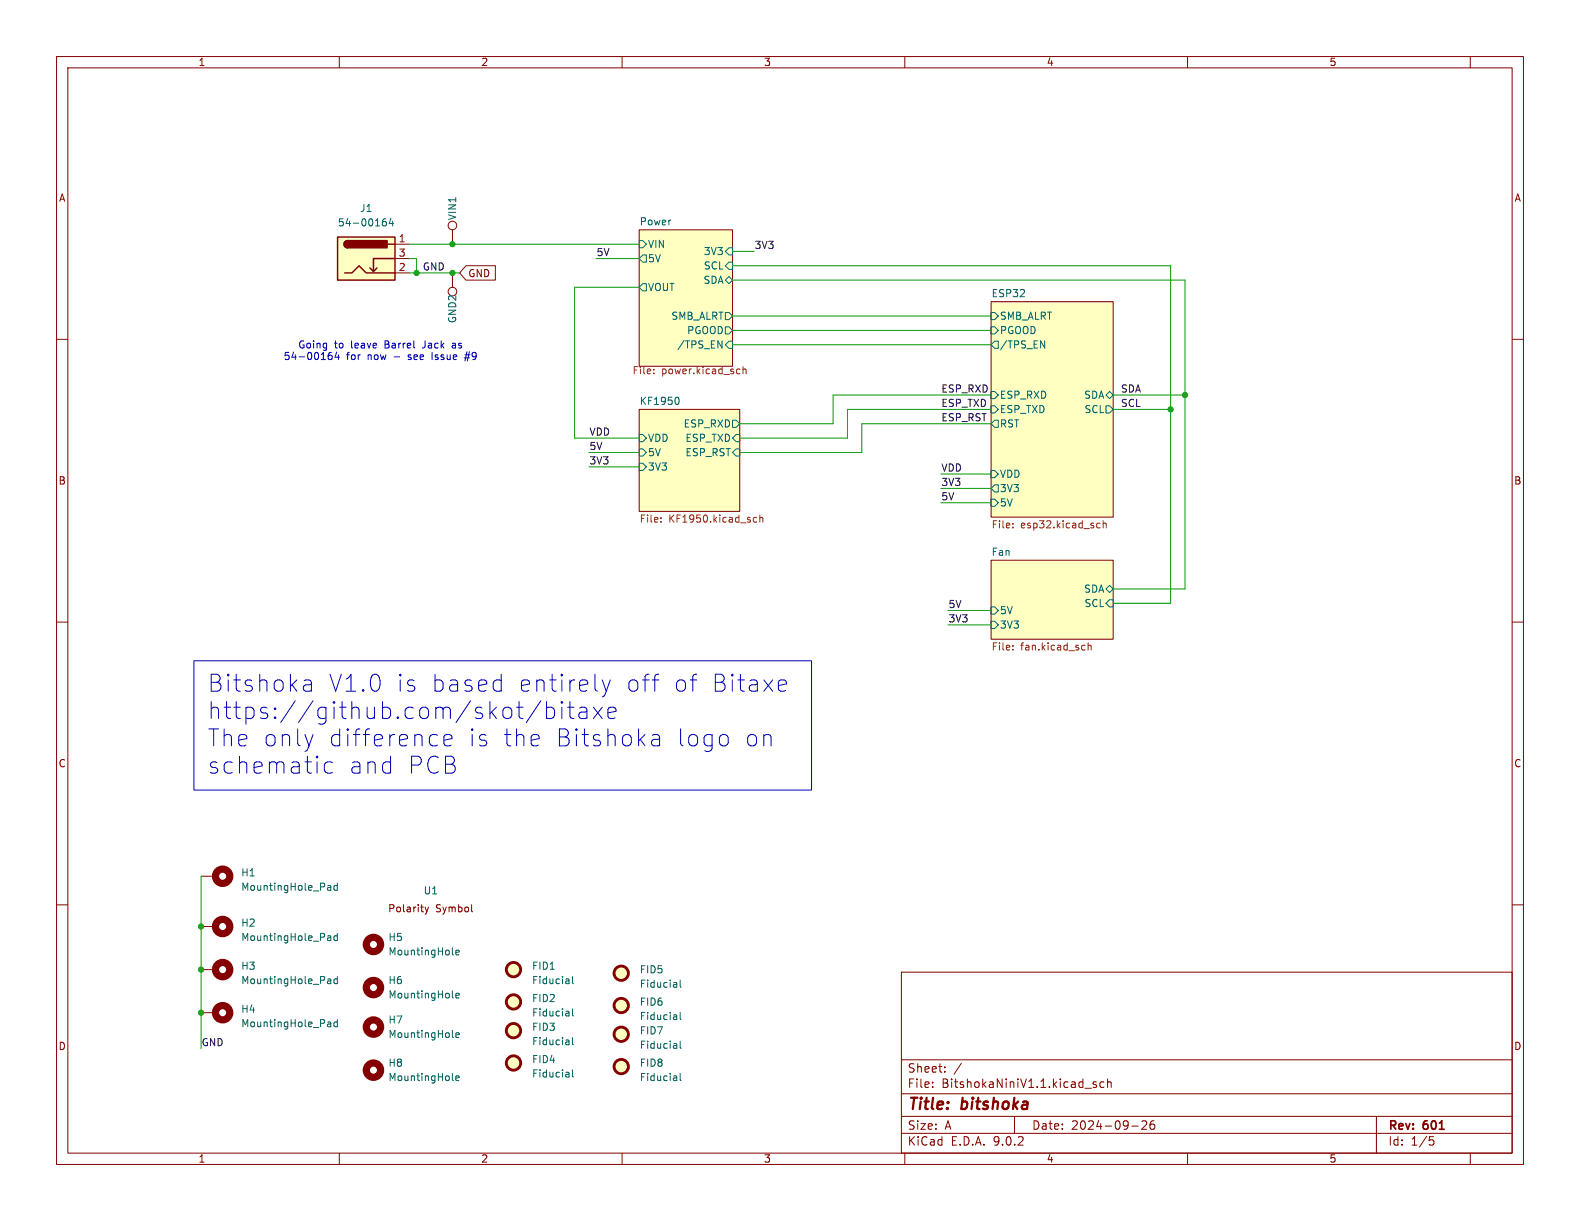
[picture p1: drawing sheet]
<svg xmlns="http://www.w3.org/2000/svg" width="279mm" height="216mm" viewBox="0 0 279 216" stroke-linecap="round" stroke-linejoin="round" font-family="sans-serif">
<g fill="none" stroke="#840000" stroke-width=".18">
<path d="M10 10h259.4v195.9h-259.4zM12 12h255.4v191.9h-255.4zM60 10v2M110 10v2M160 10v2M210 10v2M260 10v2M80 40.6v2.6M80 48.3v2.5M113 40.6h16.5v24.2h-16.5zM175.3 53.3h21.5v38.1h-21.5zM10 60h2"/>
<path d="M113 72.4h17.8v18h-17.8zM267.4 60h2M175.3 99.1h21.5v13.9h-21.5zM10 110h2M267.4 110h2M35.6 154.9h2.5M10 160h2M35.6 163.8h2.5M35.6 179.1h2.5M75.2 160.4l.3 .8M75.5 161.2l-.3 .5M75.8 160.4l-.3 .8"/>
<path d="M83.4 161.1l.2 .1M159.4 171.9h108v32h-108zM267.4 160h2M159.4 197.4h108M159.4 193.4h108M159.4 187.4h108M164.9 192.1v.2M164.9 191.4v.1M167.1 189.4v.2M167.1 188.7v.1M170 188l-1.3 1.9M179.4 197.4v3"/>
<path d="M191.9 192.4h1.1M193.9 191.4l-.4-.1-.2 .2 .1 .2 .5 .2v.3h-.6M195.2 191.4l-.4-.1-.3 .3v.4l.1 .2h.6M195.9 191.4l.2-.1 .3 .1 .1 .9M195.9 190.8v1.5M200.1 199.1h1.2M201.9 198.3l.6-.1 .2 .1 .1 .3-.9 1.1h.9M204.1 198.2a.59 .59 0 0 0-.7 .6v.6l.1 .2 .4 .1 .2-.2 .1-.5-.1-.2h-.5l-.2 .2M243.4 197.4v6.5M60 203.9v2M110 203.9v2M159.4 200.4h108"/>
<path d="M160 203.9v2M210 203.9v2M252.8 201h.7M252.9 201.6h.4l.3 .2-.2 .6-.5 .1M260 203.9v2"/>
<circle cx="80" cy="39.9" r=".76"/>
<circle cx="80" cy="51.6" r=".76"/>
</g>
<g fill="#ffffc2" stroke="#ffffc2" stroke-width=".18">
<path d="M175.3 99.1h21.5v13.9h-21.5z"/>
<path d="M113 40.6h16.5v24.2h-16.5z"/>
<path d="M113 72.4h17.8v18h-17.8z"/>
<path d="M175.3 53.3h21.5v38.1h-21.5z"/>
<circle cx="90.8" cy="182.2" r="1.27"/>
<circle cx="90.8" cy="188" r="1.27"/>
<circle cx="109.9" cy="172.1" r="1.27"/>
<circle cx="90.8" cy="177.2" r="1.27"/>
<circle cx="109.9" cy="177.8" r="1.27"/>
<circle cx="90.8" cy="171.4" r="1.27"/>
<circle cx="109.9" cy="188.6" r="1.27"/>
</g>
<g fill="none" stroke="#006464" stroke-width=".18">
<path d="M113 42.5h.7l.6 .7-.6 .6h-.7zM113.7 50.2h.6v1.2h-.6l-.7-.6zM113.7 45.1h.6v1.3h-.6l-.7-.7zM128.3 57.8h.6l.6 .6-.6 .7h-.6zM128.3 55.2h.6l.6 .7-.6 .6h-.6zM128.9 46.4h.6v1.2h-.6l-.6-.6zM128.9 48.9l.6 .6-.6 .7-.6-.7zM128.9 43.8h.6v1.3h-.6l-.6-.6zM175.3 57.8h.6l.6 .6-.6 .7h-.6zM175.3 55.2h.6l.6 .7-.6 .6h-.6zM113 79.4h.7l.6 .6-.6 .6h-.7zM113 76.8h.7l.6 .7-.6 .6h-.7z"/>
<path d="M119.7 70.2a.68 .68 0 0 1 .4 .7 .68 .68 0 0 1-.4 .6M127 60.3l.7 1.2v-1.2M128.9 60.3h.6v1.3h-.6l-.6-.6zM129.5 74.3h.7l.6 .6-.6 .7h-.7zM130.2 79.4h.6v1.2h-.6l-.7-.6zM130.2 76.8h.6v1.3h-.6l-.7-.6zM175.3 74.9l.6-.6h.6v1.3h-.6zM175.3 69.2h.6l.6 .7-.6 .6h-.6zM175.3 71.8h.6l.6 .6-.6 .6h-.6zM175.9 60.3h.6v1.3h-.6l-.6-.6zM184 60.3l.7 1.2v-1.2M195.6 69.9l.6-.7 .6 .7-.6 .6z"/>
<path d="M195.6 71.8h.6l.6 .6-.6 .6h-.6zM113 81.9h.7l.6 .7-.6 .6h-.7zM175.3 88.3h.6l.6 .6-.6 .6h-.6zM175.3 83.2h.6l.6 .6-.6 .7h-.6zM175.9 85.7h.6v1.3h-.6l-.6-.6zM175.3 107.3h.6l.6 .7-.6 .6h-.6zM175.3 109.9h.6l.6 .6-.6 .6h-.6zM195.6 104.1l.6-.6 .6 .6-.6 .7zM196.2 106h.6v1.3h-.6l-.6-.6zM58.1 156.6h.3l.1 .8M58.5 157.4h-.4M58.5 156.9h-.4"/>
<path d="M59.6 156.2v1.2M59.6 156.6h-.3l-.3 .2 .2 .6h.4M58.1 165.5h.3l.1 .8M58.5 166.3h-.4M58.5 165.8h-.4M59.6 165.5h-.3l-.3 .2 .2 .6h.4M59.6 165v1.3M80 168.7l.2 .2M80.6 168.4l.6-.1-.1-.2-.3-.1-.2 .2 .1 .6h.4M100.6 173.1v.8M100.6 178.9v.7M100.6 179.6h-.1"/>
<path d="M100.6 179.1l-.1 .1M100.6 173.9h-.1M100.6 173.4l-.1 .1M101.2 172.7v1.1l.2 .1M101.2 178.4v1.1l.2 .1M119.6 173.8l.1 .8M119.6 179.5l.1 .8M119.7 174.5l-.1 .1M119.7 174l-.1 .1M119.7 179.7l-.1 .1M120.3 173.3v1.1l.2 .2M120.3 179v1.1l.2 .2"/>
<path d="M58.1 180.7l.3 .1 .1 .8M58.5 181.5l-.4 .1M58.5 181l-.4 .1M59.6 180.3v1.3M59.6 180.8l-.3-.1-.3 .2 .2 .6h.4M80 183.3l.2 .2M80.6 183l.6-.1-.1-.2-.3-.1-.2 .2 .1 .6h.4M100.6 183.9v.8M100.6 189.7v.7M100.6 184.7h-.1M100.6 184.2h-.1M100.6 190.4h-.1"/>
<path d="M100.6 189.9l-.1 .1M101.2 183.5v1l.2 .2M101.2 189.2v1.1l.2 .1M119.6 190.3l.1 .8M119.7 180.2l-.1 .1M119.7 191l-.1 .1M119.7 190.5l-.1 .1M120.3 189.8v1.1l.2 .2"/>
</g>
<g fill="none" stroke="#725600" stroke-width=".18">
<path d="M115.6 66v.1M115.6 65.3v.1M130.5 65.2l.3 .1M130.8 66l-.3 .1M131.4 65.4l.2-.2 .3 .1v.8M131.4 64.8v1.3M116.9 92.2v.1M116.9 91.5v.2M133.3 92.2l.2 .1h.3M133.8 91.5h-.3l-.2 .1M134.4 91.6l.1-.1h.3l.1 .8M134.4 91.1v1.2"/>
<path d="M179.1 92.6v.1M179.1 93.2v.1M194 93.3h.5M194 92.6h.5M195.1 92.6l.2-.1 .3 .1v.7M195.1 92.1v1.2M179.1 114.8v.1M179.1 114.2v.1M191.7 114.1l.2 .1M191.9 114.9h-.2M192.4 113.7v1.2M192.4 114.2l.2-.1 .3 .1 .1 .7"/>
</g>
<g fill="none" stroke="#840000" stroke-width="1.3">
<circle cx="39.4" cy="154.9" r="1.27"/>
<circle cx="39.4" cy="163.8" r="1.27"/>
<circle cx="39.4" cy="179.1" r="1.27"/>
<circle cx="66" cy="167" r="1.27"/>
<circle cx="66" cy="181.6" r="1.27"/>
</g>
<g fill="none" stroke="#840000" stroke-width=".51">
<circle cx="90.8" cy="171.4" r="1.27"/>
<circle cx="90.8" cy="177.2" r="1.27"/>
<circle cx="109.9" cy="177.8" r="1.27"/>
<circle cx="109.9" cy="172.1" r="1.27"/>
<circle cx="90.8" cy="188" r="1.27"/>
<circle cx="90.8" cy="182.2" r="1.27"/>
<circle cx="109.9" cy="188.6" r="1.27"/>
</g>
<path d="M59.7 41.9h10.1v7.6h-10.1z" fill="#ffffc2"/>
<path d="M59.7 41.9h10.1v7.6h-10.1zM61 48.3h1.2l1.3-1.3 1.3 1.3h5M61.5 42.5a.64 .64 0 0 0-.7 .7 .64 .64 0 0 0 .7 .6M66.7 47.4l-.7 .6M68.6 43.2h1.2M69.8 45.7h-3.8v2.3l-.6-.6" fill="none" stroke="#840000" stroke-width=".25"/>
<g fill="#840000" stroke="#840000" stroke-width=".25">
<path d="M61 42.7l.5-.2v1.3a.63 .63 0 0 1-.6-.4 .63 .63 0 0 1 .1-.7z"/>
<path d="M61.5 42.5h7v1.3h-7z"/>
</g>
<path d="M69.8 43.2h2.6M69.8 45.7h2.6M69.8 48.3h2.6M82.4 47h5.2v2.5h-5.2l-1.1-1.2zM35.6 171.5h2.5" fill="none" stroke="#840000" stroke-width=".18"/>
<g fill="none" stroke="#006464" stroke-width=".18">
<path d="M67.7 39.3l.4-.1 .2 .2-.1 .5h-.3l-.2-.1M68.2 38.7h-.3l-.2 .3M69.1 38.6l-.3 .9h.8M69.4 39.1v.8M58.1 173.1h.3l.1 .8M58.5 173.9h-.4M58.5 173.4l-.4 .1M59.6 173.1h-.3l-.3 .2 .2 .6h.4M59.6 172.7v1.2M80 176.3l.2 .2M80.6 176.1l.6-.2-.1-.2-.3-.1-.2 .2 .1 .6h.4M80 190.9l.2 .2"/>
<path d="M80.6 190.7l.6-.2-.1-.2-.3-.1-.2 .2 .1 .6h.4M119.6 184.6l.1 .8M119.7 185.3l-.1 .1M119.7 184.8l-.1 .1M120.3 184.1v1.1l.2 .2"/>
</g>
<g fill="none" stroke="#840000" stroke-width="1.3">
<circle cx="39.4" cy="171.4" r="1.27"/>
<circle cx="66" cy="174.6" r="1.27"/>
<circle cx="66" cy="189.2" r="1.27"/>
</g>
<circle cx="109.9" cy="182.9" r="1.27" fill="#ffffc2" stroke="#ffffc2" stroke-width=".18"/>
<circle cx="109.9" cy="182.9" r="1.27" fill="none" stroke="#840000" stroke-width=".51"/>
<g fill="none" stroke="#009600" stroke-width=".18">
<path d="M72.4 48.3h8.9M72.4 45.7h1.3v2.6M72.4 43.2h40.6M105.4 45.7h7.6M113 50.8h-11.4v26.7h11.4M129.5 44.5h3.8M129.5 49.5h80v54.6h-12.7M129.5 47h77.5v59.7h-10.2M129.5 58.4h45.8M129.5 55.9h45.8M129.5 61h45.8M175.3 69.9h-28v5h-16.5"/>
<path d="M175.3 72.4h-25.4v5.1h-19.1M175.3 74.9h-22.9v5.1h-21.6M196.8 69.9h12.7M196.8 72.4h10.2M104.1 80h8.9M104.1 82.6h8.9M166.4 88.9h8.9M166.4 83.8h8.9M166.4 86.4h8.9M167.6 110.5h7.7M167.6 108h7.7M35.6 154.9v30.5"/>
</g>
<g fill="none" stroke="#0000c2" stroke-width=".18">
<path d="M58.1 62.9l.4-.1 .3 .2-.2 .5-.3 .1-.2-.1M58.6 62.3l-.3 .1-.2 .2M59.5 62.3l-.3 .9h.8M59.8 62.7v.9M76.4 62.3v1.3M80.1 61.1l-.2 .1 .2 .3M80.1 60.7l-.1 .1M82.1 63.3h.9M82.2 62.7h.9M82.6 62.2l-.4 1.6M34.3 116.8h109.2v22.9h-109.2zM88.6 119.2v3"/>
<path d="M116.5 119.2l-.6 .2-.1 .3M122.9 119.2h.3M53.8 120.4l.3-.2h.5l.3 .2 .2 .3v1.5M53.8 122.1l.3 .1h.7l.3-.1M55.1 120.9l-1.3 .3M55.4 129.9l-.8 2M58.8 134.9l-.3-.2h-.6l-.4 .3-.1 .3v.8l.2 .5 .3 .1h.6l.3-.1M77.1 129.9l.3 .1M77.4 131.7l-.3 .2M78.5 130.9l1.4-.3-.1-.6-.3-.1h-.6l-.3 .1-.1 .3v1.2l.1 .2 .3 .2h.6l.3-.2M87.8 120.2h.6l.2 .2M88.6 122.1l-.2 .1h-.6"/>
<path d="M91.4 125.1h1.1M91.9 126.9l.6 .2M95.6 123.9l-2.5 3.9M96.6 125.2l.3-.1h.6l.4 .2 .2 .3v.9l-.3 .4-.3 .2h-.6l-.3-.2M96.6 124.1v3M99.4 125.1v2M100.4 125.1h1.1M100.8 124.1v2.5l.1 .3 .6 .2M102.5 125.2l.3-.1h.6l.2 .1 .2 .3v1.6M103.8 125.8l-.3 .1h-.7a.59 .59 0 0 0-.5 .6 .59 .59 0 0 0 .5 .6h.7l.3-.2M104.9 125.1l1.6 2M106.5 120.2l.7 2"/>
<path d="M106.5 125.1l-1.6 2M107.2 122.2l-.3 .7-.4 .3M107.5 126.1l1.4-.3-.1-.6-.3-.1h-.6l-.3 .1-.1 .3v1.1l.1 .3 .3 .2h.6l.3-.2M107.9 120.2l-.7 2M115.4 130l.2-.1h.6l.3 .1 .1 .3v1.6M115.4 120.2h1.1M116.6 130.6l-.2 .1h-.8a.59 .59 0 0 0-.4 .6 .59 .59 0 0 0 .4 .6h.8l.2-.2M122.1 120.2h1.1M127.8 129.9a.81 .81 0 0 1 1 .6v.8a.81 .81 0 0 1-1 .6M137.6 121.2l1.5-.3-.2-.5-.3-.2h-.5l-.3 .2-.2 .3v1.1l.2 .3 .3 .1h.5l.3-.1"/>
</g>
<g fill="#009600" stroke="#009600" stroke-width=".18">
<circle cx="35.6" cy="163.8" r=".46"/>
<circle cx="80" cy="48.3" r=".46"/>
<circle cx="73.7" cy="48.3" r=".46"/>
<circle cx="80" cy="43.2" r=".46"/>
<circle cx="35.6" cy="179.1" r=".46"/>
<circle cx="35.6" cy="171.5" r=".46"/>
<circle cx="209.5" cy="69.9" r=".46"/>
<circle cx="207" cy="72.4" r=".46"/>
</g>
<g font-size="4.2" fill="#0000c2">
<text x="36.5" y="122.5">Bitshoka</text>
<text x="57.8" y="122.5">V1.0</text>
<text x="69.7" y="122.5">is</text>
<text x="75.7" y="122.5">based</text>
<text x="91" y="122.5">entirely</text>
<text x="109.8" y="122.5">off</text>
<text x="118.1" y="122.5">of</text>
<text x="124.7" y="122.5">Bitaxe</text>
<text x="36.5" y="127.4">https://github.com/skot/bitaxe</text>
<text x="36.5" y="132.2">The only</text>
<text x="36.5" y="137">schematic</text>
<text x="57.7" y="132.2">difference</text>
<text x="61.4" y="137">and</text>
<text x="71.7" y="137">PCB</text>
<text x="82.3" y="132.2">is</text>
<text x="88.3" y="132.2">the</text>
<text x="97.4" y="132.2">Bitshoka</text>
<text x="118.7" y="132.2">logo</text>
<text x="130.5" y="132.2">on</text>
</g>
<g font-size="2.8" fill="#840000">
<text x="160.4" y="196.8">Title:</text>
<text x="170.1" y="196.8">bitshoka</text>
</g>
<g font-size="2.1" fill="#840000">
<text x="160.4" y="189.9">Sheet:</text>
<text x="160.4" y="192.6">File:</text>
<text x="166.5" y="192.6">BitshokaNiniV1.1.kicad_sch</text>
<text x="160.4" y="202.8">KiCad</text>
<text x="160.4" y="200">Size:</text>
<text x="167.1" y="200">A</text>
<text x="168.1" y="202.8">E.D.A.</text>
<text x="175.7" y="202.8">9.0.2</text>
<text x="182.4" y="200">Date:</text>
<text x="189.4" y="200">2024-09-26</text>
<text x="245.4" y="200.2">Rev:</text>
<text x="245.4" y="202.8">Id:</text>
<text x="249.5" y="202.8">1/5</text>
<text x="251.8" y="200.2">601</text>
</g>
<g font-size="1.8" fill="#840000">
<text x="35" y="11.9">1</text>
<text x="85" y="11.9">2</text>
<text x="135" y="11.9">3</text>
<text x="185" y="11.9">4</text>
<text x="235" y="11.9">5</text>
<text x="10.3" y="35.9">A</text>
<text x="267.7" y="35.9">A</text>
<text x="82.7" y="49.2">GND</text>
<text x="10.3" y="85.9">B</text>
<text x="267.7" y="85.9">B</text>
<text x="10.3" y="135.9">C</text>
<text x="267.7" y="135.9">C</text>
<text x="68.5" y="161.5">Polarity</text>
<text x="77" y="161.5">Symbol</text>
<text x="10.3" y="185.9">D</text>
<text x="267.7" y="185.9">D</text>
<text x="35" y="205.8">1</text>
<text x="85" y="205.8">2</text>
<text x="135" y="205.8">3</text>
<text x="185" y="205.8">4</text>
<text x="235" y="205.8">5</text>
</g>
<g font-size="1.8" fill="#006464">
<text x="59.6" y="40.2">54-00164</text>
<text x="63.6" y="37.7">J1</text>
<text x="80.9" y="39" transform="rotate(-90 80.9 39)">VIN1</text>
<text x="113" y="39.9">Power</text>
<text x="114.5" y="44">VIN</text>
<text x="114.5" y="46.6">5V</text>
<text x="124.4" y="47.9">SCL</text>
<text x="124.4" y="45.3">3V3</text>
<text x="114.5" y="51.7">VOUT</text>
<text x="124.3" y="50.4">SDA</text>
<text x="175.3" y="52.6">ESP32</text>
<text x="80.9" y="57.3" transform="rotate(-90 80.9 57.3)">GND2</text>
<text x="118.6" y="56.7">SMB_ALRT</text>
<text x="121.4" y="59.3">PGOOD</text>
<text x="176.7" y="59.3">PGOOD</text>
<text x="176.7" y="56.7">SMB_ALRT</text>
<text x="119.7" y="61.8">/TPS_EN</text>
<text x="176.7" y="61.8">/TPS_EN</text>
<text x="113" y="71.7">KF1950</text>
<text x="176.7" y="70.7">ESP_RXD</text>
<text x="191.6" y="70.7">SDA</text>
<text x="120.8" y="75.8">ESP_RXD</text>
<text x="176.7" y="75.8">RST</text>
<text x="176.7" y="73.3">ESP_TXD</text>
<text x="191.7" y="73.3">SCL</text>
<text x="114.5" y="83.4">3V3</text>
<text x="114.5" y="80.9">5V</text>
<text x="114.5" y="78.3">VDD</text>
<text x="121.1" y="80.9">ESP_RST</text>
<text x="121.1" y="78.3">ESP_TXD</text>
<text x="176.7" y="89.8">5V</text>
<text x="176.7" y="87.2">3V3</text>
<text x="176.7" y="84.7">VDD</text>
<text x="175.3" y="98.3">Fan</text>
<text x="191.6" y="105">SDA</text>
<text x="191.7" y="107.5">SCL</text>
<text x="176.7" y="108.8">5V</text>
<text x="176.7" y="111.4">3V3</text>
<text x="42.6" y="155.2">H1</text>
<text x="42.6" y="157.7">MountingHole_Pad</text>
<text x="74.8" y="158.3">U1</text>
<text x="42.6" y="164.1">H2</text>
<text x="42.6" y="166.6">MountingHole_Pad</text>
<text x="68.6" y="166.6">H5</text>
<text x="42.6" y="171.7">H3</text>
<text x="68.6" y="169.1">MountingHole</text>
<text x="94" y="171.7">FID1</text>
<text x="113" y="172.3">FID5</text>
<text x="42.6" y="179.3">H4</text>
<text x="42.6" y="174.2">MountingHole_Pad</text>
<text x="68.6" y="174.2">H6</text>
<text x="68.6" y="176.8">MountingHole</text>
<text x="94" y="177.4">FID2</text>
<text x="94" y="179.9">Fiducial</text>
<text x="94" y="174.2">Fiducial</text>
<text x="113" y="178">FID6</text>
<text x="113" y="174.9">Fiducial</text>
<text x="42.6" y="181.8">MountingHole_Pad</text>
<text x="68.6" y="181.2">H7</text>
<text x="68.6" y="183.7">MountingHole</text>
<text x="94" y="182.5">FID3</text>
<text x="94" y="185">Fiducial</text>
<text x="113" y="183.1">FID7</text>
<text x="113" y="180.6">Fiducial</text>
<text x="113" y="185.6">Fiducial</text>
<text x="68.6" y="188.8">H8</text>
<text x="68.6" y="191.4">MountingHole</text>
<text x="94" y="188.2">FID4</text>
<text x="94" y="190.7">Fiducial</text>
<text x="113" y="188.8">FID8</text>
<text x="113" y="191.4">Fiducial</text>
</g>
<g font-size="1.8" fill="#a90000">
<text x="70.4" y="42.9">1</text>
<text x="70.4" y="45.5">3</text>
<text x="70.4" y="48">2</text>
</g>
<g font-size="1.8" fill="#0f0f0f">
<text x="74.7" y="47.9">GND</text>
<text x="105.4" y="45.4">5V</text>
<text x="133.3" y="44.1">3V3</text>
<text x="166.4" y="69.5">ESP_RXD</text>
<text x="198.1" y="69.5">SDA</text>
<text x="104.1" y="77.1">VDD</text>
<text x="166.4" y="74.6">ESP_RST</text>
<text x="166.4" y="72">ESP_TXD</text>
<text x="198.1" y="72">SCL</text>
<text x="104.1" y="82.2">3V3</text>
<text x="104.1" y="79.7">5V</text>
<text x="166.4" y="83.5">VDD</text>
<text x="166.4" y="86">3V3</text>
<text x="166.4" y="88.6">5V</text>
<text x="167.6" y="107.6">5V</text>
<text x="167.6" y="110.1">3V3</text>
<text x="35.6" y="185.1">GND</text>
</g>
<g font-size="1.8" fill="#0000c2">
<text x="50.1" y="63.9">54-00164</text>
<text x="52.6" y="61.8">Going</text>
<text x="59.1" y="61.8">to</text>
<text x="61.3" y="63.9">for</text>
<text x="62.2" y="61.8">leave</text>
<text x="65.1" y="63.9">now</text>
<text x="68.3" y="61.8">Barrel</text>
<text x="69.9" y="63.9">-</text>
<text x="72.6" y="63.9">see</text>
<text x="75.2" y="61.8">Jack</text>
<text x="77" y="63.9">Issue</text>
<text x="80.6" y="61.8">as</text>
<text x="83.1" y="63.9">#9</text>
</g>
<g font-size="1.8" fill="#725600">
<text x="111.8" y="66.5">File:</text>
<text x="117" y="66.5">power.kicad_sch</text>
<text x="113" y="92.7">File:</text>
<text x="118.3" y="92.7">KF1950.kicad_sch</text>
<text x="175.3" y="93.8">File:</text>
<text x="180.5" y="93.8">esp32.kicad_sch</text>
<text x="175.3" y="115.3">File:</text>
<text x="180.5" y="115.3">fan.kicad_sch</text>
</g>
</svg>
